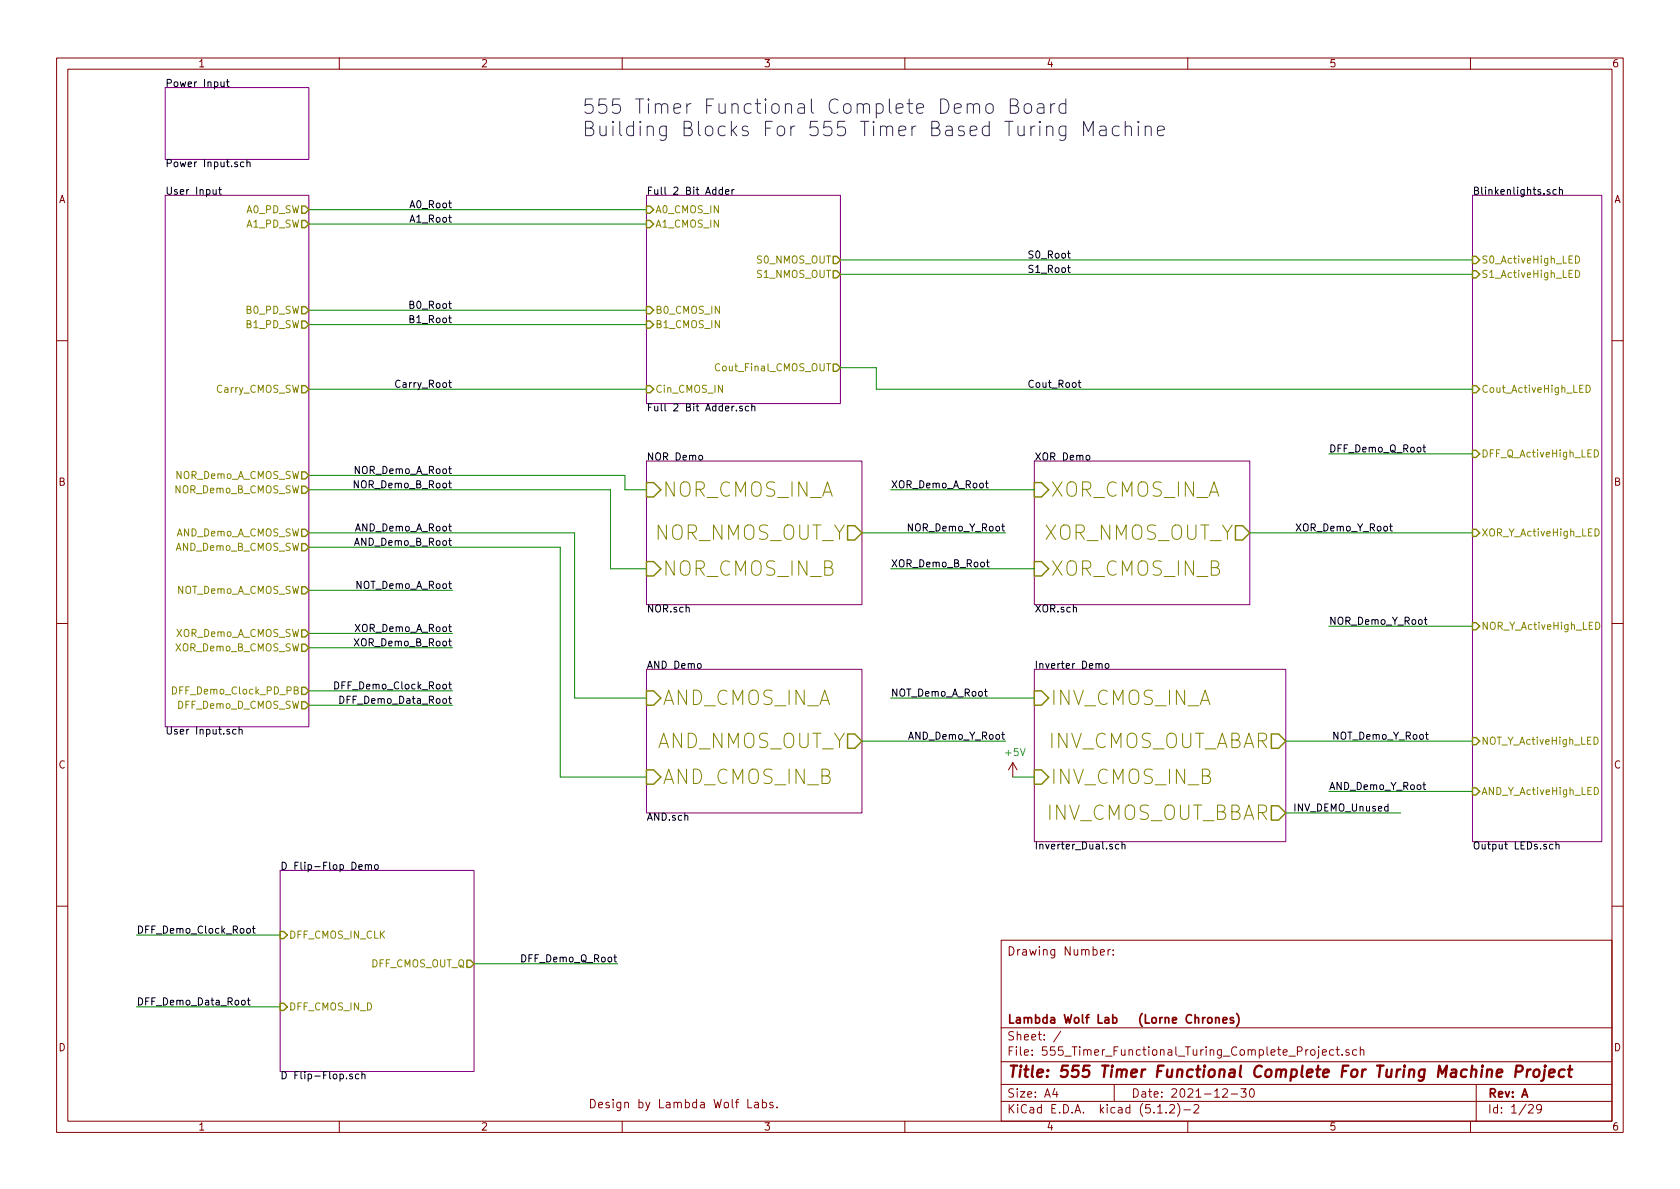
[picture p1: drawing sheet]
<svg xmlns="http://www.w3.org/2000/svg" width="297mm" height="210mm" viewBox="0 0 297 210" stroke-linecap="round" stroke-linejoin="round" font-family="sans-serif">
<g fill="none" stroke="#840000" stroke-width=".18">
<path d="M10 10.3h277v189.9h-277zM12 12.2h273v186.1h-273zM60 10.3v1.9M110 10.3v1.9M160 10.3v1.9M210 10.3v1.9M260 10.3v1.9M10 60.2h2M285 60.2h2M10 110.3h2M285 110.3h2M179.1 134.9l-.8 1.2"/>
<path d="M179.1 134.9v2.5M179.1 134.9l.7 1.2M10 160.2h2M177 166.3h108v32h-108zM194.6 168.4l.7-.1-.1-.3-.4-.1-.2 .2v.7h.6M195.9 167.9v1M196.3 167.9l-.4 .3M196.8 168.8v.1M196.8 168v.1M285 160.2h2M60 198.3v1.9M110 198.3v1.9"/>
<path d="M132.2 194.4v1.5h.7M133.5 195h.5l.1 .9M134.1 195.3h-.5l-.2 .2 .2 .4 .5-.1M134.8 195l.4-.1 .3 .3v.6l-.3 .1-.4-.1M134.8 194.4v1.5M136.7 195l-.4-.1-.2 .2 .1 .2 .5 .2v.3h-.6M137.4 195.8v.1M160 198.3v1.9M177 194.8h108M177 191.8h108M177 187.8h108M177 181.8h108"/>
<path d="M186.5 192.5l-.4 1h1M186.8 193v1M187.6 182.3l-1.3 2M197 191.8v3M204.7 196.8h.8M206.2 196.7v.1M206.8 195.5l.2-.2h.4l.2 .2 .1 .3-.1 .2-.8 .8h.9M208.2 195.1a1.71 1.71 0 0 1 0 2.3M209.3 196.3h1.2M210 198.3v1.9M211.1 195.5l.2-.2h.4l.3 .5-1 1h1M216.2 192.7l.2-.2h.4l.2 .5-.9 1h.9"/>
<path d="M217.7 193.5h1.1M219.4 192.5h.9l-.5 .6 .5 .1v.7l-.3 .1-.6-.1M221.1 192.6l.2-.1a.8 .8 0 0 1 .5 .8 .8 .8 0 0 1-.5 .7 1 1 0 0 1-.2-1.4zM233.1 185.6v1.3l-.2 .2M233.1 185.1v.2M233.8 186.1l.7-.1-.1-.3-.4-.1-.2 .2 .1 .7h.5M235.8 185.7l-.4-.1-.3 .3 .1 .6 .2 .1 .4-.1M236.2 185.6h.6M236.4 185.1v1.3l.4 .2M237.3 186.5v.1M238.5 185.7l-.3-.1-.3 .2 .1 .2 .5 .2v.3h-.6M239.9 185.7l-.5-.1-.3 .3 .1 .6 .2 .1 .5-.1"/>
<path d="M240.5 185.7l.2-.1 .4 .1v.9M240.5 185.1v1.5M260 198.3v1.9M261 191.8v6.5M270.3 195.5l.2-.2h.3l.3 .5-.9 1h.9M272.5 196l-.1 .2a.48 .48 0 0 1-.6-.1v-.6a.48 .48 0 0 1 .6-.1l.1 .1a1.19 1.19 0 0 1-.2 1.2l-.5 .1"/>
</g>
<path d="M264.6 189.8l1-.2v-.4h-.8l-.2 1 .2 .2 .6-.1M268 189.5h.8a.56 .56 0 0 0 .4-.5 .56 .56 0 0 0-.3-.6h-.8l-.2 2M270.1 189.1l-.2 1.3M270.6 189.1a.54 .54 0 0 0-.6 .4M271.3 189.3a.51 .51 0 0 1 .5-.2 .51 .51 0 0 1 .4 .4l-.1 .6a.54 .54 0 0 1-.5 .4 .54 .54 0 0 1-.5-.4zM273.1 189.1l-.2 1.7-.1 .2-.3 .1M273.2 188.4v.2l.1-.1-.1-.1v.2M273.9 189.8l1-.2-.1-.4-.5-.1-.4 .3v.9l.2 .1 .6-.1M276.7 189.2a.68 .68 0 0 0-1 .3l-.1 .6 .1 .2 .2 .1 .6-.1M277.2 189.1h.8M277.6 188.4l-.2 1.8 .1 .1 .3 .1" fill="none" stroke="#840000" stroke-width=".41"/>
<path d="M214.9 179.9v1M218.6 179.2a1.71 1.71 0 0 1 0 2.3M213.6 180.1l.2-.2 .4 .2v.7l-.2 .1-.4-.1zM214.9 180.1l.3-.2 .3 .1 .1 .9M216.2 180.4l.7-.1v-.3l-.5-.1-.2 .2 .1 .7h.6M218.1 180a.37 .37 0 0 0-.6 .1l.1 .3 .5 .1 .1 .1-.3 .3-.4-.1" fill="none" stroke="#840000" stroke-width=".3"/>
<g fill="none" stroke="#0000c2" stroke-width=".18">
<path d="M174.4 18.6a.67 .67 0 0 1 .7-.3 .67 .67 0 0 1 .5 .5v.8a.68 .68 0 0 1-.6 .5 .68 .68 0 0 1-.7-.5v-.8zM178.6 18.7h.9a.61 .61 0 0 0 .5-.6 .61 .61 0 0 0-.5-.6h-.9v2.5h1a.69 .69 0 0 0 .5-.7 .69 .69 0 0 0-.6-.6M181.2 18.6a.69 .69 0 0 1 .7-.3 .69 .69 0 0 1 .5 .5v.8a.68 .68 0 0 1-.7 .5 .68 .68 0 0 1-.6-.5zM183.5 18.5l.2-.2 .8 .2 .1 .2v1.3M184.6 18.9l-.3 .2h-.6a.5 .5 0 0 0-.4 .5 .5 .5 0 0 0 .4 .4h.6l.3-.1M185.8 18.3v1.7M186.5 18.3a.69 .69 0 0 0-.7 .5M188.4 18.5l-.7-.2-.2 .2-.3 .3v.8l.3 .3 .2 .1 .7-.1M188.4 17.5v2.5M188.4 22.3v2.1a.68 .68 0 0 1-1 .3M188.4 22.4l-.7-.1-.2 .1-.3 .4v.7l.3 .4 .2 .1 .7-.1M191.6 24v-2.5l.8 1.8 .9-1.8v2.5"/>
<path d="M194.5 22.4l.2-.1 .8 .1 .1 .3v1.3M195.6 22.9l-.2 .1h-.7a.49 .49 0 0 0-.4 .5 .49 .49 0 0 0 .4 .5h.7l.2-.1M197.9 22.4l-.7-.1-.3 .1-.2 .4v.7l.2 .4 .3 .1 .7-.1M199 22.5a.63 .63 0 0 1 1.1 .2v1.3M199 21.5v2.5M201.3 21.5l-.2 .1 .2 .1 .1-.1-.1-.1v.2M201.3 22.3v1.7M202.5 22.5a.61 .61 0 0 1 1.1 .2v1.3M202.5 22.3v1.7M204.6 23.1l1.3-.2-.2-.5-.7-.1-.4 .4v.9l.2 .3 .2 .1 .7-.1"/>
</g>
<g fill="none" stroke="#008400" stroke-width=".18">
<path d="M54.6 37.1h59.7M54.6 39.6h59.7M54.6 54.9h59.7M54.6 57.4h59.7M148.6 46h111.7M148.6 48.5h111.7M54.6 68.8h59.7M148.6 65h6.3v3.8h105.4M54.6 86.6h53.3v14h6.4M54.6 84.1h55.9v2.5h3.8M54.6 94.2h47v29.2h12.7M54.6 96.8h44.5v40.6h15.2"/>
<path d="M152.4 94.2h25.4M157.5 86.6h25.4M221 94.2h39.3M234.9 80.3h25.4M54.6 104.4h25.4M54.6 112h25.4M54.6 114.5h25.4M157.5 100.6h25.4M234.9 110.7h25.4M54.6 122.2h25.4M54.6 124.7h25.4M152.4 131.1h25.4"/>
<path d="M157.5 123.4h25.4M179.1 137.4h3.8M227.3 131.1h33M234.9 139.9h25.4M227.3 143.8h20.3M24.1 165.3h25.4M24.1 178h25.4M83.8 170.4h25.4"/>
</g>
<path d="M29.2 15.5h25.4v12.7h-25.4zM29.2 34.5h25.4v94h-25.4zM114.3 34.5h34.3v36.9h-34.3zM260.3 34.5h22.9v114.3h-22.9zM114.3 81.5h38.1v25.4h-38.1zM182.9 81.5h38.1v25.4h-38.1zM114.3 118.4h38.1v25.4h-38.1zM182.9 118.4h44.4v30.4h-44.4zM49.5 153.9h34.3v35.6h-34.3z" fill="none" stroke="#840084" stroke-width=".18"/>
<g fill="none" stroke="#000" stroke-width=".18">
<path d="M39.1 14.5v.8h.3l.2-.1M39.6 14.5v.8M40 14.5h.5M40.2 14v1.1l.3 .2M37.7 33.5v.8l.3 .1 .2-.2M38.2 33.5v.9M38.7 33.5h.4M38.8 33.1v1.1l.3 .2M43.1 28.7l-.4-.1-.2 .3 .1 .5h.5M43.7 28.8l.1-.2 .3 .1 .1 .8M43.7 28.2v1.3M127.7 33.6l-.3-.1-.3 .3 .2 .5h.4"/>
<path d="M127.7 33.1v1.3M128.3 33.9l.6-.1-.1-.2-.4-.1-.1 .2v.6h.5M129.4 33.5v.9M129.8 33.5l-.4 .3M274 33.6l-.3-.1-.2 .2 .1 .2 .4 .1v.3h-.5M275.2 33.6l-.4-.1-.2 .3 .1 .5h.5M275.7 33.6l.2-.1 .3 .1 .1 .8M275.7 33.1v1.3M188.7 44.8h.5M188.7 47.3h.5M188.9 44.4v1.1l.3 .1M188.9 46.9v1.1l.3 .2"/>
<path d="M130.2 72.5v.2M131.2 71.9l-.3-.1-.1 .2v.2l.4 .1v.3h-.4M132.4 71.9l-.4-.1-.2 .3 .1 .5h.5M132.9 72l.2-.2 .3 .1 .1 .8M132.9 71.4v1.3M190.6 67.7h.5M190.8 67.2v1.1l.3 .2M251.6 79.1h.5M251.8 78.7v1.1l.3 .1M123.7 80.6l.3-.1 .2 .2-.1 .6-.3 .1-.3-.3zM174.2 85.4h.5M174.4 85v1.1l.3 .2"/>
<path d="M174.4 99.4h.5M174.6 99v1.1l.3 .1M192.1 80.6l.3-.1 .3 .2-.1 .6-.3 .1-.2-.2zM123.4 117.5l.1-.2 .4 .2 .1 .5-.1 .1-.4 .1-.1-.1zM194.3 117.5l.2-.2 .3 .1 .1 .8M195.5 117.5l.2-.2 .3 .2 .1 .5-.2 .1-.2 .1-.2-.1zM251.8 109.6h.5M252 109.1v1.1l.3 .2M41.7 129h-.3l-.3 .2 .1 .6h.5M42.3 129.1l.2-.1h.2l.1 .8M42.3 128.5v1.3M59.2 120.6a.64 .64 0 0 1 .7 .6 .64 .64 0 0 1-.7 .6z"/>
<path d="M60.1 123.1a.64 .64 0 0 1 .7 .6 .64 .64 0 0 1-.7 .7zM79.3 121h.5M79.5 120.6v1.1l.3 .1M174.1 122.3h.4M174.2 121.8v1.1l.3 .2M251.6 138.8h.5M251.8 138.3v1.1l.3 .2M63.4 153.3l.7-.1-.1-.2-.4-.1-.2 .2 .1 .6h.5M64.6 153l.2-.1 .3 .1v.7M64.6 152.9v.8M65.1 153.1l.2-.2 .3 .1 .1 .7M66.3 153l.3-.1 .2 .1v.7h-.3l-.3-.2z"/>
<path d="M197.8 149.3h-.3l-.3 .2 .1 .6h.5M198.4 149.4l.2-.1h.3v.8M198.4 148.9v1.2M274.6 149.3h-.4l-.2 .2 .1 .6h.5M275.1 149.4l.2-.1h.3l.1 .8M275.1 148.9v1.2M42.7 177l.3-.1 .3 .1 .1 .5-.2 .2h-.2l-.3-.1zM43.7 164.3l.1-.1 .4 .1 .1 .5-.2 .2h-.3l-.1-.1zM43.7 176.9h.5M43.9 176.4v1.1l.3 .2M44.6 164.2h.5M44.8 163.7v1.1l.3 .2"/>
<path d="M62.3 190l-.3-.1-.2 .2 .1 .2 .4 .1v.3h-.5M63.4 190l-.3-.1-.3 .3 .2 .5h.4M64 190.1l.2-.2 .3 .1v.8M64 189.5v1.3"/>
</g>
<g fill="none" stroke="#848400" stroke-width=".25">
<path d="M53.3 39h.7l.6 .6-.6 .7h-.7zM53.3 36.4h.7l.6 .7-.6 .6h-.7zM114.3 36.4h.6l.7 .7-.7 .6h-.6zM114.3 39h.6l.7 .6-.7 .7h-.6zM53.3 56.8h.7l.6 .6-.6 .6h-.7zM53.3 54.2h.7l.6 .7-.6 .6h-.7zM114.3 54.2h.6l.7 .7-.7 .6h-.6zM114.3 56.8h.6l.7 .6-.7 .6h-.6zM147.3 45.3h.7l.6 .7-.6 .6h-.7zM147.3 47.9h.7l.6 .6-.6 .6h-.7zM260.3 47.9h.7l.6 .6-.6 .6h-.7zM260.3 45.3h.7l.6 .7-.6 .6h-.7z"/>
<path d="M53.3 68.2h.7l.6 .6-.6 .7h-.7zM114.3 68.2h.6l.7 .6-.7 .7h-.6zM147.3 64.4h.7l.6 .6-.6 .7h-.7zM260.3 68.2h.7l.6 .6-.6 .7h-.7zM260.3 79.6h.7l.6 .7-.6 .6h-.7zM53.3 86h.7l.6 .6-.6 .6h-.7zM53.3 83.4h.7l.6 .7-.6 .6h-.7zM53.3 96.1h.7l.6 .7-.6 .6h-.7zM53.3 93.6h.7l.6 .6-.6 .7h-.7zM114.3 85.3h1.3l1.2 1.3-1.2 1.3h-1.3zM114.3 99.3h1.3l1.2 1.3-1.2 1.2h-1.3zM149.9 93h1.2l1.3 1.2-1.3 1.3h-1.2z"/>
<path d="M182.9 85.3h1.2l1.3 1.3-1.3 1.3h-1.2zM182.9 99.3h1.2l1.3 1.3-1.3 1.2h-1.2zM218.4 93h1.3l1.3 1.2-1.3 1.3h-1.3zM260.3 93.6h.7l.6 .6-.6 .7h-.7zM53.3 103.8h.7l.6 .6-.6 .6h-.7zM53.3 113.9h.7l.6 .6-.6 .7h-.7zM53.3 111.4h.7l.6 .6-.6 .6h-.7zM260.3 110.1h.7l.6 .6-.6 .7h-.7zM53.3 121.5h.7l.6 .7-.6 .6h-.7zM53.3 124.1h.7l.6 .6-.6 .6h-.7zM114.3 122.2h1.3l1.2 1.2-1.2 1.3h-1.3zM114.3 136.1h1.3l1.2 1.3-1.2 1.3h-1.3z"/>
<path d="M149.9 129.8h1.2l1.3 1.3-1.3 1.2h-1.2zM182.9 122.2h1.2l1.3 1.2-1.3 1.3h-1.2zM182.9 136.1h1.2l1.3 1.3-1.3 1.3h-1.2zM224.8 129.8h1.3l1.2 1.3-1.2 1.2h-1.3zM260.3 130.4h.7l.6 .7-.6 .6h-.7zM260.3 139.3h.7l.6 .6-.6 .7h-.7zM224.8 142.5h1.3l1.2 1.3-1.2 1.2h-1.3zM49.5 164.7h.7l.6 .6-.6 .7h-.7zM49.5 177.4h.7l.6 .6-.6 .7h-.7zM82.5 169.8h.7l.6 .6-.6 .7h-.7z"/>
</g>
<path d="M278.6 47.8a.64 .64 0 0 1 .7 .6 .64 .64 0 0 1-.7 .7zM278.6 45.3a.64 .64 0 0 1 .7 .6 .64 .64 0 0 1-.7 .6zM280.4 68.1a.64 .64 0 0 1 .8 .7 .64 .64 0 0 1-.8 .6zM281.9 79.5a.64 .64 0 0 1 .7 .7 .64 .64 0 0 1-.7 .6zM282 93.5a.64 .64 0 0 1 .8 .7 .64 .64 0 0 1-.8 .6zM282.1 110a.64 .64 0 0 1 .8 .7 .64 .64 0 0 1-.8 .6zM30.5 121.5a.64 .64 0 0 1 .7 .6 .64 .64 0 0 1-.7 .6zM281.8 130.3a.64 .64 0 0 1 .8 .7 .64 .64 0 0 1-.8 .6zM281.9 139.2a.64 .64 0 0 1 .7 .7 .64 .64 0 0 1-.7 .6z" fill="none" stroke="#848400" stroke-width=".18"/>
<g font-size="3.5" fill="#0000c2">
<text x="102.9" y="20.2">555 Timer Functional Complete Demo Board</text>
<text x="102.9" y="24.1">Building Blocks For 555 Timer Based Turing Machine</text>
</g>
<g font-size="3.5" fill="#848400">
<text x="117.1" y="87.9">NOR_CMOS_IN_A</text>
<text x="185.7" y="87.9">XOR_CMOS_IN_A</text>
<text x="115.4" y="95.5">NOR_NMOS_OUT_Y</text>
<text x="184.2" y="95.5">XOR_NMOS_OUT_Y</text>
<text x="117.1" y="101.8">NOR_CMOS_IN_B</text>
<text x="185.7" y="101.8">XOR_CMOS_IN_B</text>
<text x="117.1" y="124.7">AND_CMOS_IN_A</text>
<text x="185.7" y="124.7">INV_CMOS_IN_A</text>
<text x="115.6" y="132.3">AND_NMOS_OUT_Y</text>
<text x="184.4" y="132.3">INV_CMOS_OUT_ABAR</text>
<text x="117.1" y="138.7">AND_CMOS_IN_B</text>
<text x="185.7" y="138.7">INV_CMOS_IN_B</text>
<text x="184.4" y="145">INV_CMOS_OUT_BBAR</text>
</g>
<text font-size="2.8" fill="#840000" x="178" y="190.5">Title: 555 Timer Functional Complete For Turing Machine Project</text>
<g font-size="2.1" fill="#840000">
<text x="178" y="169">Drawing Number:</text>
<text x="178" y="184">Sheet: /</text>
<text x="178" y="181">Lambda Wolf Lab</text>
<text x="197.1" y="181">(Lorne Chrones)</text>
<text x="178" y="186.7">File: 555_Timer_Functional_Turing_Complete_Project.sch</text>
<text x="104" y="196">Design by Lambda Wolf Labs.</text>
<text x="178" y="196.9">KiCad E.D.A. kicad (5.1.2)-2</text>
<text x="178" y="194.1">Size: A4</text>
<text x="200" y="194.1">Date: 2021-12-30</text>
<text x="263" y="194.1">Rev: A</text>
<text x="263" y="196.9">Id: 1/29</text>
</g>
<g font-size="1.8" fill="#840000">
<text x="35" y="11.9">1</text>
<text x="85" y="11.9">2</text>
<text x="135" y="11.9">3</text>
<text x="185" y="11.9">4</text>
<text x="235" y="11.9">5</text>
<text x="285" y="11.9">6</text>
<text x="10.4" y="35.9">A</text>
<text x="285.4" y="35.9">A</text>
<text x="10.4" y="85.9">B</text>
<text x="285.4" y="85.9">B</text>
<text x="10.4" y="135.9">C</text>
<text x="285.4" y="135.9">C</text>
<text x="10.4" y="185.9">D</text>
<text x="285.4" y="185.9">D</text>
<text x="35" y="199.9">1</text>
<text x="85" y="199.9">2</text>
<text x="135" y="199.9">3</text>
<text x="185" y="199.9">4</text>
<text x="235" y="199.9">5</text>
<text x="285" y="199.9">6</text>
</g>
<g font-size="1.8">
<text x="29.2" y="15.4">Power Input</text>
<text x="29.2" y="29.6">Power Input.sch</text>
<text x="29.2" y="34.4">User Input</text>
<text x="114.3" y="34.4">Full 2 Bit Adder</text>
<text x="260.3" y="34.4">Blinkenlights.sch</text>
<text x="72.7" y="39.4">A1_Root</text>
<text x="72.7" y="36.8">A0_Root</text>
<text x="181.6" y="45.7">S0_Root</text>
<text x="181.6" y="48.3">S1_Root</text>
<text x="72.7" y="57.1">B1_Root</text>
<text x="72.7" y="54.6">B0_Root</text>
<text x="70.4" y="68.6">Carry_Root</text>
<text x="181.6" y="68.6">Cout_Root</text>
<text x="114.3" y="72.7">Full 2 Bit Adder.sch</text>
<text x="62.9" y="83.8">NOR_Demo_A_Root</text>
<text x="114.3" y="81.4">NOR Demo</text>
<text x="182.9" y="81.4">XOR Demo</text>
<text x="234.9" y="80">DFF_Demo_Q_Root</text>
<text x="62.9" y="86.4">NOR_Demo_B_Root</text>
<text x="157.5" y="86.4">XOR_Demo_A_Root</text>
<text x="63" y="94">AND_Demo_A_Root</text>
<text x="160.8" y="94">NOR_Demo_Y_Root</text>
<text x="229.5" y="94">XOR_Demo_Y_Root</text>
<text x="63" y="96.5">AND_Demo_B_Root</text>
<text x="157.5" y="100.3">XOR_Demo_B_Root</text>
<text x="63.1" y="104.1">NOT_Demo_A_Root</text>
<text x="63" y="111.8">XOR_Demo_A_Root</text>
<text x="114.3" y="108.3">NOR.sch</text>
<text x="182.9" y="108.3">XOR.sch</text>
<text x="234.9" y="110.5">NOR_Demo_Y_Root</text>
<text x="63" y="114.3">XOR_Demo_B_Root</text>
<text x="114.3" y="118.3">AND Demo</text>
<text x="182.9" y="118.3">Inverter Demo</text>
<text x="59.9" y="121.9">DFF_Demo_Clock_Root</text>
<text x="60.9" y="124.5">DFF_Demo_Data_Root</text>
<text x="157.5" y="123.2">NOT_Demo_A_Root</text>
<text x="29.2" y="129.9">User Input.sch</text>
<text x="160.9" y="130.8">AND_Demo_Y_Root</text>
<text x="235.9" y="130.8">NOT_Demo_Y_Root</text>
<text x="228.6" y="143.5">INV_DEMO_Unused</text>
<text x="234.9" y="139.7">AND_Demo_Y_Root</text>
<text x="114.3" y="145.1">AND.sch</text>
<text x="49.5" y="153.8">D Flip-Flop Demo</text>
<text x="182.9" y="150.2">Inverter_Dual.sch</text>
<text x="260.3" y="150.2">Output LEDs.sch</text>
<text x="24.1" y="165.1">DFF_Demo_Clock_Root</text>
<text x="92.5" y="170.2">DFF_Demo_Q_Root</text>
<text x="24.1" y="177.8">DFF_Demo_Data_Root</text>
<text x="49.5" y="190.8">D Flip-Flop.sch</text>
</g>
<g font-size="1.8" fill="#848400">
<text x="43.6" y="40.3">A1_PD_SW</text>
<text x="43.6" y="37.7">A0_PD_SW</text>
<text x="115.8" y="37.7">A0_CMOS_IN</text>
<text x="115.8" y="40.3">A1_CMOS_IN</text>
<text x="133.9" y="46.6">S0_NMOS_OUT</text>
<text x="261.9" y="46.6">S0_ActiveHigh_LED</text>
<text x="133.9" y="49.1">S1_NMOS_OUT</text>
<text x="261.9" y="49.1">S1_ActiveHigh_LED</text>
<text x="43.6" y="58">B1_PD_SW</text>
<text x="43.6" y="55.5">B0_PD_SW</text>
<text x="115.8" y="55.5">B0_CMOS_IN</text>
<text x="115.8" y="58">B1_CMOS_IN</text>
<text x="126.9" y="65.7">Cout_Final_CMOS_OUT</text>
<text x="38.4" y="69.5">Carry_CMOS_SW</text>
<text x="115.8" y="69.5">Cin_CMOS_IN</text>
<text x="261.9" y="69.5">Cout_ActiveHigh_LED</text>
<text x="261.9" y="80.9">DFF_Q_ActiveHigh_LED</text>
<text x="30.9" y="87.2">NOR_Demo_B_CMOS_SW</text>
<text x="30.9" y="84.7">NOR_Demo_A_CMOS_SW</text>
<text x="31" y="94.9">AND_Demo_A_CMOS_SW</text>
<text x="261.9" y="94.9">XOR_Y_ActiveHigh_LED</text>
<text x="31" y="97.4">AND_Demo_B_CMOS_SW</text>
<text x="31.1" y="105">NOT_Demo_A_CMOS_SW</text>
<text x="31" y="112.6">XOR_Demo_A_CMOS_SW</text>
<text x="261.9" y="111.4">NOR_Y_ActiveHigh_LED</text>
<text x="31" y="115.2">XOR_Demo_B_CMOS_SW</text>
<text x="31.1" y="122.8">DFF_Demo_Clock_PD_PB</text>
<text x="31.4" y="125.3">DFF_Demo_D_CMOS_SW</text>
<text x="261.9" y="131.7">NOT_Y_ActiveHigh_LED</text>
<text x="261.9" y="140.6">AND_Y_ActiveHigh_LED</text>
<text x="51.1" y="166">DFF_CMOS_IN_CLK</text>
<text x="65.5" y="171.1">DFF_CMOS_OUT_Q</text>
<text x="51.1" y="178.7">DFF_CMOS_IN_D</text>
</g>
<text font-size="1.8" fill="#008484" x="177.9" y="133.7">+5V</text>
</svg>
